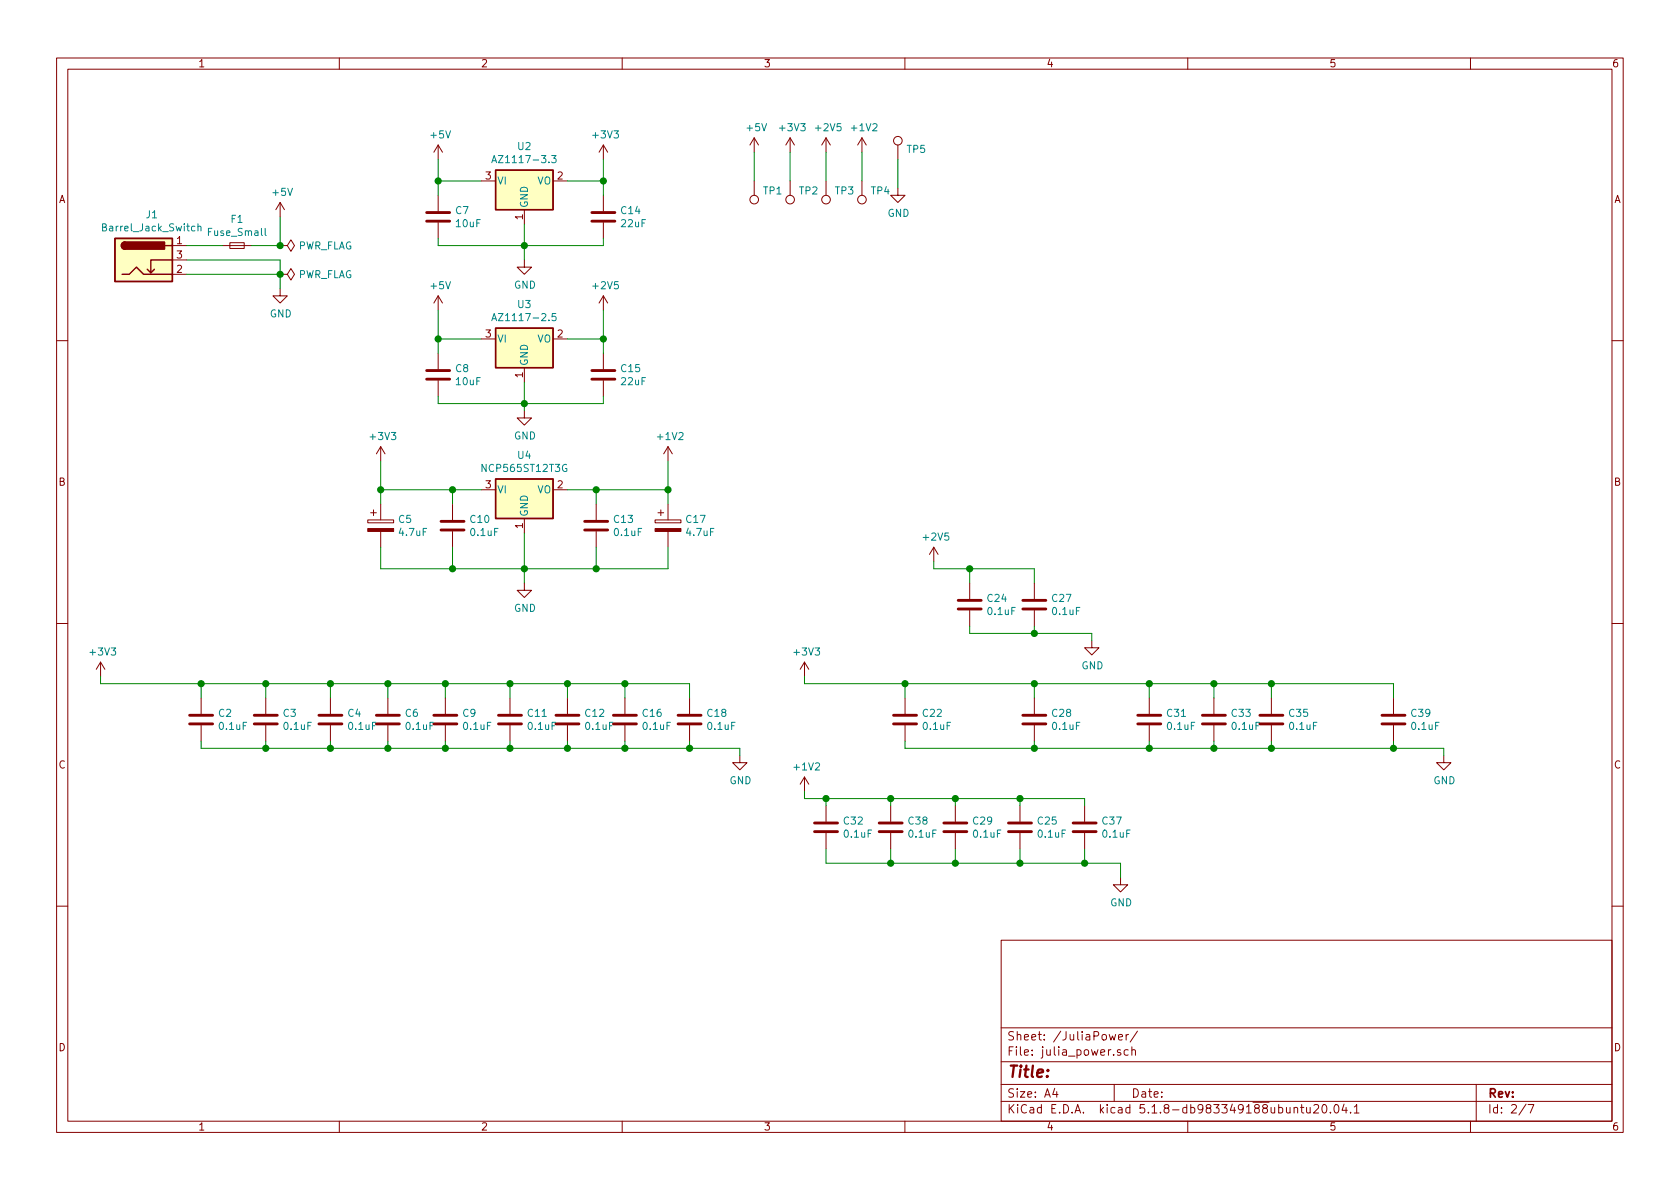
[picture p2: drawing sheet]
<svg xmlns="http://www.w3.org/2000/svg" width="297mm" height="210mm" viewBox="0 0 297 210" stroke-linecap="round" stroke-linejoin="round" font-family="sans-serif">
<g fill="none" stroke="#840000" stroke-width=".18">
<path d="M10 10.3h277v189.9h-277zM12 12.2h273v186.1h-273zM60 10.3v1.9M110 10.3v1.9M160 10.3v1.9M210 10.3v1.9M260 10.3v1.9M49.5 35.8l-.7 1.3M49.5 35.8v2.5M49.5 35.8l.8 1.3M77.5 25.6v2.6M77.5 34.5v2.8"/>
<path d="M77.5 39.4v2.8M77.5 25.6l-.8 1.3M77.5 25.6l.7 1.3M85.1 32h2.5M92.7 37.1v2.5M97.8 32h2.5M106.7 25.6v2.6M106.7 34.5v2.8M106.7 39.4v2.8M106.7 25.6l-.8 1.3M106.7 25.6l.7 1.3M133.3 24.4l-.7 1.2"/>
<path d="M133.3 24.4v2.5M133.3 32v2.5M133.3 24.4l.8 1.2M139.7 24.4l-.8 1.2M139.7 24.4v2.5M139.7 32v2.5M139.7 24.4l.8 1.2M146 24.4l-.7 1.2M146 24.4v2.5M146 32v2.5M146 24.4l.8 1.2M152.4 24.4v2.5"/>
<path d="M152.4 32v2.5M152.4 24.4l-.8 1.2M152.4 24.4l.8 1.2M158.7 33.3v1.2h1.3l-1.3 1.3-1.2-1.3h1.2M158.7 25.6v2.6M30.5 43.4h2.5M30.5 48.5h2.5M30.5 46h2.5M39.4 43.4h5M40.6 42.9h2.6v1h-2.6zM49.5 48.5h1.3l.6-1 .7 1-.7 1-.6-1M49.5 48.5h.1"/>
<path d="M49.5 51v1.3h1.3l-1.3 1.3-1.2-1.3h1.2M49.5 43.4h1.3l.6-1 .7 1-.7 1-.6-1M49.5 43.4h.1M77.5 52.3v2.6M77.5 52.3l-.8 1.3M77.5 52.3l.7 1.3M85.1 59.9h2.5M92.7 46v1.2h1.3l-1.3 1.3-1.3-1.3h1.3M97.8 59.9h2.5M106.7 52.3v2.6M106.7 52.3l-.8 1.3M106.7 52.3l.7 1.3"/>
<path d="M10 60.2h2M67.3 79l-.8 1.3M67.3 79v2.5M67.3 79l.8 1.3M77.5 62.5v2.8M77.5 67.3v2.8M92.7 72.6v1.3h1.3l-1.3 1.3-1.3-1.3h1.3M92.7 65v2.6M106.7 62.5v2.8M106.7 67.3v2.8M118.1 79l-.8 1.3M118.1 79v2.5"/>
<path d="M118.1 79l.8 1.3M285 60.2h2M65 91.9h4.6v.6h-4.6zM65.5 90.7h1M66 90.2v1M67.3 89.1v2.8M67.3 94v2.8M80 89.1v2.8M80 94v2.8M85.1 86.6h2.5M92.7 91.7v2.5M97.8 86.6h2.5"/>
<path d="M105.4 89.1v2.8M105.4 94v2.8M115.8 91.9h4.6v.6h-4.6zM116.3 90.7h1M116.8 90.2v1M118.1 89.1v2.8M118.1 94v2.8M165.1 96.8l-.8 1.2M165.1 96.8v2.5M165.1 96.8l.8 1.2M10 110.3h2M17.8 117.1l-.8 1.3"/>
<path d="M17.8 117.1v2.5M17.8 117.1l.7 1.3M92.7 103.1v1.3h1.3l-1.3 1.3-1.3-1.3h1.3M142.2 117.1l-.7 1.3M142.2 117.1v2.5M142.2 117.1l.8 1.3M171.4 103.1v2.8M171.4 107.9v2.8M182.9 103.1v2.8M182.9 107.9v2.8M193 113.3v1.2h1.3l-1.3 1.3-1.2-1.3h1.2M285 110.3h2"/>
<path d="M35.6 123.4v2.8M35.6 128.3v2.8M47 123.4v2.8M47 128.3v2.8M58.4 123.4v2.8M58.4 128.3v2.8M68.6 123.4v2.8M68.6 128.3v2.8M78.7 123.4v2.8M78.7 128.3v2.8M90.2 123.4v2.8M90.2 128.3v2.8"/>
<path d="M100.3 123.4v2.8M100.3 128.3v2.8M110.5 123.4v2.8M110.5 128.3v2.8M121.9 123.4v2.8M121.9 128.3v2.8M130.8 133.6v1.3h1.3l-1.3 1.2-1.3-1.2h1.3M142.2 137.4v2.5M142.2 137.4l-.7 1.3M142.2 137.4l.8 1.3M160 123.4v2.8M160 128.3v2.8"/>
<path d="M182.9 123.4v2.8M182.9 128.3v2.8M203.2 123.4v2.8M203.2 128.3v2.8M214.6 123.4v2.8M214.6 128.3v2.8M224.8 123.4v2.8M224.8 128.3v2.8M246.4 123.4v2.8M246.4 128.3v2.8M255.3 133.6v1.3h1.2l-1.2 1.2-1.3-1.2h1.3M146 142.5v2.8"/>
<path d="M146 147.3v2.8M157.5 142.5v2.8M157.5 147.3v2.8M168.9 142.5v2.8M168.9 147.3v2.8M180.3 142.5v2.8M180.3 147.3v2.8M191.8 142.5v2.8M191.8 147.3v2.8M198.1 155.2v1.3h1.3l-1.3 1.2-1.3-1.2h1.3M10 160.2h2M177 166.3h108v32h-108z"/>
<path d="M285 160.2h2M60 198.3v1.9M110 198.3v1.9M160 198.3v1.9M177 194.8h108M177 191.8h108M177 187.8h108M177 181.8h108M186.5 192.5l-.4 1h1M186.8 193v1M196.1 182.9l.3 1 .3-.7 .3 .7 .3-1M197 191.8v3"/>
<path d="M197.8 183.4l.7-.1-.1-.3-.4-.1-.2 .2v.7h.6M198.1 185.7l-.3-.1-.2 .2v.2l.5 .2v.3h-.5M199.1 182.9v1M199.5 185.7l-.4-.1-.3 .3v.6l.3 .1 .4-.1M199.5 182.9l-.4 .3M200.1 185.7l.2-.1 .4 .1 .1 .9M200.1 185.1v1.5M201.1 182.3l-1.3 2M210 198.3v1.9M228.8 196l.2-.2 .4 .1v.9M228.8 195.8v1M229.9 195.8h.6"/>
<path d="M230.1 195.3v1.3l.4 .2M231 195.8v.8a.37 .37 0 0 0 .6 .1M231.6 195.8v1M232.3 195.5l.2-.2h.4l.2 .2v.3v.2l-.9 .8h.9M233.9 195.4l.2-.1a.8 .8 0 0 1 .5 .8 .8 .8 0 0 1-.5 .7 1 1 0 0 1-.2-1.4zM235.2 196.7v.1M236 195.5l.2-.2a.8 .8 0 0 1 .5 .8 .8 .8 0 0 1-.5 .7l-.2-.1-.1-.4zM237.6 195.2l-.3 1.1h.9M238 195.8v1M238.8 196.7v.1M239.4 195.8l.5-.5v1.5M239.4 196.8h.9"/>
<path d="M260 198.3v1.9M261 191.8v6.5M269.8 195.2l-1.2 2M270.2 195.3h1l-.6 1.5"/>
<circle cx="133.3" cy="35.3" r=".76"/>
<circle cx="139.7" cy="35.3" r=".76"/>
<circle cx="146" cy="35.3" r=".76"/>
<circle cx="152.4" cy="35.3" r=".76"/>
<circle cx="158.7" cy="24.9" r=".76"/>
</g>
<g fill="none" stroke="#840000" stroke-width=".51">
<path d="M75.4 39.1h4.1M75.4 37.6h4.1M104.6 39.1h4.1M104.6 37.6h4.1M75.4 67.1h4.1M75.4 65.5h4.1M104.6 67.1h4.1M104.6 65.5h4.1M78 93.7h4M78 92.2h4M103.4 93.7h4M103.4 92.2h4"/>
<path d="M169.4 107.7h4.1M169.4 106.2h4.1M180.8 107.7h4.1M180.8 106.2h4.1M33.5 128h4.1M33.5 126.5h4.1M45 128h4M45 126.5h4M56.4 128h4.1M56.4 126.5h4.1M66.5 128h4.1M66.5 126.5h4.1"/>
<path d="M76.7 128h4.1M76.7 126.5h4.1M88.1 128h4.1M88.1 126.5h4.1M98.3 128h4.1M98.3 126.5h4.1M108.5 128h4M108.5 126.5h4M119.9 128h4.1M119.9 126.5h4.1M158 128h4.1M158 126.5h4.1"/>
<path d="M180.8 128h4.1M180.8 126.5h4.1M201.2 128h4M201.2 126.5h4M212.6 128h4.1M212.6 126.5h4.1M222.8 128h4M222.8 126.5h4M244.3 128h4.1M244.3 126.5h4.1M144 147.1h4.1M144 145.5h4.1"/>
<path d="M155.4 147.1h4.1M155.4 145.5h4.1M166.9 147.1h4M166.9 145.5h4M178.3 147.1h4.1M178.3 145.5h4.1M189.7 147.1h4.1M189.7 145.5h4.1"/>
</g>
<g fill="#ffffc2" stroke="#ffffc2" stroke-width=".18">
<path d="M87.6 58h10.2v7h-10.2z"/>
<path d="M87.6 30.1h10.2v7h-10.2z"/>
<path d="M20.3 42.2h10.2v7.6h-10.2z"/>
<path d="M87.6 84.7h10.2v7h-10.2z"/>
</g>
<path d="M87.6 30.1h10.2v7h-10.2zM20.3 42.2h10.2v7.6h-10.2zM21.6 48.5h1.3l1.2-1.3 1.3 1.3h5.1M22.1 42.8a.63 .63 0 0 0-.6 .6 .63 .63 0 0 0 .6 .7M27.3 47.6l-.6 .7M29.2 43.4h1.3M30.5 46h-3.8v2.3l-.7-.7M87.6 58h10.2v7h-10.2zM87.6 84.7h10.2v7h-10.2z" fill="none" stroke="#840000" stroke-width=".25"/>
<path d="M35 39.6v1.2M86.9 28.8l.5-1.3 .4 1.3M87.1 28.4h.6M97.5 27.5h.8l-.4 .5 .4 .1v.5l-.2 .2-.6-.2M35 40.1l.2-.1 .3 .1v.7M46.9 40.4v1.1l.2 .2M86.9 56.7l.5-1.3 .4 1.3M87.1 56.4h.6M98.3 55.4h-.6l-.1 .7 .2-.2 .5 .2v.5l-.2 .1-.5-.1" fill="none" stroke="#008484" stroke-width=".18"/>
<g fill="#840000" stroke="#840000" stroke-width=".25">
<path d="M21.6 43l.5-.2v1.3a.64 .64 0 0 1-.6-.4 .64 .64 0 0 1 .1-.7z"/>
<path d="M22.1 42.8h7v1.3h-7z"/>
</g>
<g fill="#840000" stroke="#840000" stroke-width=".18">
<path d="M115.8 93.5h4.6v.5h-4.6z"/>
<path d="M65 93.5h4.6v.5h-4.6z"/>
</g>
<g fill="none" stroke="#008400" stroke-width=".18">
<path d="M49.5 38.3v5.1h-5.1M77.5 28.2v6.3M77.5 32h7.6M92.7 39.6v6.4M100.3 32h6.4M106.7 28.2v6.3M133.3 26.9v5.1M139.7 26.9v5.1M146 26.9v5.1M152.4 26.9v5.1M158.7 28.2v5.1M33 43.4h6.4"/>
<path d="M33 46h16.5v5M33 48.5h16.5M77.5 42.2v1.2h29.2v-1.2M77.5 54.9v7.6M77.5 59.9h7.6M100.3 59.9h6.4M106.7 54.9v7.6M77.5 70.1v1.3h29.2v-1.3M92.7 67.6v5M67.3 96.8v3.8h50.8v-3.8M67.3 86.6h17.8M67.3 81.5v7.6"/>
<path d="M80 86.6v2.5M80 96.8v3.8M92.7 94.2v8.9M100.3 86.6h17.8M105.4 86.6v2.5M105.4 96.8v3.8M118.1 81.5v7.6M165.1 99.3v1.3h17.8v2.5M17.8 119.6v1.3h104.1v2.5M142.2 119.6v1.3h104.2v2.5M171.4 100.6v2.5M171.4 110.7v1.3h21.6v1.3"/>
<path d="M182.9 110.7v1.3M35.6 131.1v1.2h95.2v1.3M35.6 120.9v2.5M47 120.9v2.5M47 131.1v1.2M58.4 120.9v2.5M58.4 131.1v1.2M68.6 120.9v2.5M68.6 131.1v1.2M78.7 120.9v2.5M78.7 131.1v1.2M90.2 120.9v2.5"/>
<path d="M90.2 131.1v1.2M100.3 120.9v2.5M100.3 131.1v1.2M110.5 120.9v2.5M110.5 131.1v1.2M121.9 131.1v1.2M142.2 139.9v1.3h49.6v1.3M160 131.1v1.2h95.3v1.3M160 120.9v2.5M182.9 120.9v2.5M182.9 131.1v1.2M203.2 120.9v2.5"/>
<path d="M203.2 131.1v1.2M214.6 120.9v2.5M214.6 131.1v1.2M224.8 120.9v2.5M224.8 131.1v1.2M246.4 131.1v1.2M146 150.1v2.5h52.1v2.6M146 141.2v1.3M157.5 141.2v1.3M157.5 150.1v2.5M168.9 141.2v1.3M168.9 150.1v2.5"/>
<path d="M180.3 141.2v1.3M180.3 150.1v2.5M191.8 150.1v2.5"/>
</g>
<g fill="#008400" stroke="#008400" stroke-width=".25">
<circle cx="203.2" cy="120.9" r=".51"/>
<circle cx="182.9" cy="120.9" r=".51"/>
<circle cx="157.5" cy="141.2" r=".51"/>
<circle cx="146.1" cy="141.2" r=".51"/>
<circle cx="157.5" cy="152.6" r=".51"/>
<circle cx="118.1" cy="86.6" r=".51"/>
<circle cx="168.9" cy="152.6" r=".51"/>
<circle cx="90.2" cy="132.3" r=".51"/>
<circle cx="80" cy="86.6" r=".51"/>
<circle cx="203.2" cy="132.3" r=".51"/>
<circle cx="168.9" cy="141.2" r=".51"/>
<circle cx="67.3" cy="86.6" r=".51"/>
<circle cx="191.8" cy="152.6" r=".51"/>
<circle cx="214.6" cy="120.9" r=".51"/>
<circle cx="180.3" cy="141.2" r=".51"/>
<circle cx="214.6" cy="132.3" r=".51"/>
<circle cx="180.3" cy="152.6" r=".51"/>
<circle cx="224.8" cy="120.9" r=".51"/>
<circle cx="224.8" cy="132.3" r=".51"/>
<circle cx="49.5" cy="48.5" r=".51"/>
<circle cx="246.4" cy="132.3" r=".51"/>
<circle cx="182.9" cy="132.3" r=".51"/>
<circle cx="58.4" cy="132.3" r=".51"/>
<circle cx="92.7" cy="71.4" r=".51"/>
<circle cx="68.6" cy="120.9" r=".51"/>
<circle cx="47" cy="120.9" r=".51"/>
<circle cx="78.7" cy="120.9" r=".51"/>
<circle cx="77.5" cy="59.9" r=".51"/>
<circle cx="90.2" cy="120.9" r=".51"/>
<circle cx="35.6" cy="120.9" r=".51"/>
<circle cx="100.3" cy="120.9" r=".51"/>
<circle cx="106.7" cy="32" r=".51"/>
<circle cx="110.5" cy="120.9" r=".51"/>
<circle cx="106.7" cy="59.9" r=".51"/>
<circle cx="77.5" cy="32" r=".51"/>
<circle cx="47" cy="132.3" r=".51"/>
<circle cx="92.7" cy="43.4" r=".51"/>
<circle cx="182.9" cy="112" r=".51"/>
<circle cx="68.6" cy="132.3" r=".51"/>
<circle cx="121.9" cy="132.3" r=".51"/>
<circle cx="110.5" cy="132.3" r=".51"/>
<circle cx="92.7" cy="100.6" r=".51"/>
<circle cx="100.3" cy="132.3" r=".51"/>
<circle cx="171.5" cy="100.6" r=".51"/>
<circle cx="80" cy="100.6" r=".51"/>
<circle cx="58.4" cy="120.9" r=".51"/>
<circle cx="78.7" cy="132.3" r=".51"/>
<circle cx="105.4" cy="100.6" r=".51"/>
<circle cx="49.5" cy="43.4" r=".51"/>
<circle cx="105.4" cy="86.6" r=".51"/>
<circle cx="160" cy="120.9" r=".51"/>
</g>
<text font-size="2.8" fill="#840000" x="178" y="190.5">Title:</text>
<g font-size="2.1" fill="#840000">
<text x="178" y="184">Sheet: /JuliaPower/</text>
<text x="178" y="186.7">File: julia_power.sch</text>
<text x="178" y="196.9">KiCad E.D.A. kicad 5.1.8-db983349188ubuntu20.04.1</text>
<text x="178" y="194.1">Size: A4</text>
<text x="200" y="194.1">Date:</text>
<text x="263" y="194.1">Rev:</text>
<text x="263" y="196.9">Id: 2/7</text>
</g>
<g font-size="1.8" fill="#840000">
<text x="35" y="11.9">1</text>
<text x="85" y="11.9">2</text>
<text x="135" y="11.9">3</text>
<text x="185" y="11.9">4</text>
<text x="235" y="11.9">5</text>
<text x="285" y="11.9">6</text>
<text x="10.4" y="35.9">A</text>
<text x="85.9" y="31.7">3</text>
<text x="98.6" y="31.7">2</text>
<text x="285.4" y="35.9">A</text>
<text x="92.5" y="38.8" transform="rotate(-90 92.5 38.8)">1</text>
<text x="31.3" y="43.2">1</text>
<text x="31.3" y="45.7">3</text>
<text x="31.3" y="48.3">2</text>
<text x="85.9" y="59.7">3</text>
<text x="98.6" y="59.7">2</text>
<text x="92.5" y="66.8" transform="rotate(-90 92.5 66.8)">1</text>
<text x="10.4" y="85.9">B</text>
<text x="85.9" y="86.4">3</text>
<text x="98.6" y="86.4">2</text>
<text x="285.4" y="85.9">B</text>
<text x="92.5" y="93.4" transform="rotate(-90 92.5 93.4)">1</text>
<text x="10.4" y="135.9">C</text>
<text x="285.4" y="135.9">C</text>
<text x="10.4" y="185.9">D</text>
<text x="285.4" y="185.9">D</text>
<text x="35" y="199.9">1</text>
<text x="85" y="199.9">2</text>
<text x="135" y="199.9">3</text>
<text x="185" y="199.9">4</text>
<text x="235" y="199.9">5</text>
<text x="285" y="199.9">6</text>
</g>
<g font-size="1.8" fill="#008484">
<text x="132.1" y="23.2">+5V</text>
<text x="138" y="23.2">+3V3</text>
<text x="144.3" y="23.2">+2V5</text>
<text x="150.7" y="23.2">+1V2</text>
<text x="76.3" y="24.5">+5V</text>
<text x="88" y="28.8">AZ1117-3.3</text>
<text x="91.6" y="26.5">U2</text>
<text x="105" y="24.5">+3V3</text>
<text x="160.4" y="27">TP5</text>
<text x="48.3" y="34.6">+5V</text>
<text x="87.9" y="32.6">VI</text>
<text x="95" y="32.6">VO</text>
<text x="135" y="34.4">TP1</text>
<text x="141.4" y="34.4">TP2</text>
<text x="147.7" y="34.4">TP3</text>
<text x="154.1" y="34.4">TP4</text>
<text x="18.5" y="40.9">Barrel_Jack_Switch</text>
<text x="25.9" y="38.6">J1</text>
<text x="37" y="41.7">Fuse_Small</text>
<text x="40.9" y="39.4">F1</text>
<text x="80.6" y="37.9">C7</text>
<text x="80.7" y="40.2">10uF</text>
<text x="93.3" y="36.8" transform="rotate(-90 93.3 36.8)">GND</text>
<text x="109.9" y="37.9">C14</text>
<text x="109.9" y="40.2">22uF</text>
<text x="156.9" y="38.3">GND</text>
<text x="52.6" y="44.1">PWR_FLAG</text>
<text x="52.6" y="49.2">PWR_FLAG</text>
<text x="76.3" y="51.1">+5V</text>
<text x="90.9" y="51">GND</text>
<text x="105" y="51.1">+2V5</text>
<text x="47.7" y="56.1">GND</text>
<text x="88" y="56.8">AZ1117-2.5</text>
<text x="91.6" y="54.5">U3</text>
<text x="80.6" y="65.8">C8</text>
<text x="87.9" y="60.6">VI</text>
<text x="93.3" y="64.8" transform="rotate(-90 93.3 64.8)">GND</text>
<text x="95" y="60.6">VO</text>
<text x="109.9" y="65.8">C15</text>
<text x="80.7" y="68.1">10uF</text>
<text x="109.9" y="68.1">22uF</text>
<text x="65.6" y="77.8">+3V3</text>
<text x="90.9" y="77.7">GND</text>
<text x="116.4" y="77.8">+1V2</text>
<text x="85.5" y="83.5">NCP565ST12T3G</text>
<text x="91.6" y="81.1">U4</text>
<text x="87.9" y="87.2">VI</text>
<text x="95" y="87.2">VO</text>
<text x="70.5" y="92.5">C5</text>
<text x="70.7" y="94.8">4.7uF</text>
<text x="83.2" y="92.5">C10</text>
<text x="83.3" y="94.8">0.1uF</text>
<text x="93.3" y="91.4" transform="rotate(-90 93.3 91.4)">GND</text>
<text x="108.6" y="92.5">C13</text>
<text x="108.7" y="94.8">0.1uF</text>
<text x="121.4" y="92.5">C17</text>
<text x="121.5" y="94.8">4.7uF</text>
<text x="163.4" y="95.6">+2V5</text>
<text x="174.7" y="106.4">C24</text>
<text x="186.1" y="106.4">C27</text>
<text x="90.9" y="108.2">GND</text>
<text x="174.8" y="108.8">0.1uF</text>
<text x="186.2" y="108.8">0.1uF</text>
<text x="16.1" y="115.9">+3V3</text>
<text x="140.5" y="115.9">+3V3</text>
<text x="191.2" y="118.4">GND</text>
<text x="38.7" y="126.8">C2</text>
<text x="38.9" y="129.1">0.1uF</text>
<text x="50.1" y="126.8">C3</text>
<text x="50.3" y="129.1">0.1uF</text>
<text x="61.5" y="126.8">C4</text>
<text x="61.7" y="129.1">0.1uF</text>
<text x="71.7" y="126.8">C6</text>
<text x="71.9" y="129.1">0.1uF</text>
<text x="81.9" y="126.8">C9</text>
<text x="82" y="129.1">0.1uF</text>
<text x="93.4" y="126.8">C11</text>
<text x="93.5" y="129.1">0.1uF</text>
<text x="103.5" y="126.8">C12</text>
<text x="103.6" y="129.1">0.1uF</text>
<text x="113.7" y="126.8">C16</text>
<text x="113.8" y="129.1">0.1uF</text>
<text x="125.1" y="126.8">C18</text>
<text x="125.2" y="129.1">0.1uF</text>
<text x="163.2" y="126.8">C22</text>
<text x="163.3" y="129.1">0.1uF</text>
<text x="186.1" y="126.8">C28</text>
<text x="186.2" y="129.1">0.1uF</text>
<text x="206.4" y="126.8">C31</text>
<text x="206.5" y="129.1">0.1uF</text>
<text x="217.8" y="126.8">C33</text>
<text x="217.9" y="129.1">0.1uF</text>
<text x="228" y="126.8">C35</text>
<text x="228.1" y="129.1">0.1uF</text>
<text x="249.6" y="126.8">C39</text>
<text x="249.7" y="129.1">0.1uF</text>
<text x="140.5" y="136.2">+1V2</text>
<text x="129" y="138.7">GND</text>
<text x="253.4" y="138.7">GND</text>
<text x="149.3" y="145.8">C32</text>
<text x="149.4" y="148.1">0.1uF</text>
<text x="160.7" y="145.8">C38</text>
<text x="160.8" y="148.1">0.1uF</text>
<text x="172.1" y="145.8">C29</text>
<text x="172.2" y="148.1">0.1uF</text>
<text x="183.5" y="145.8">C25</text>
<text x="183.6" y="148.1">0.1uF</text>
<text x="195" y="145.8">C37</text>
<text x="195.1" y="148.1">0.1uF</text>
<text x="196.3" y="160.3">GND</text>
</g>
</svg>
